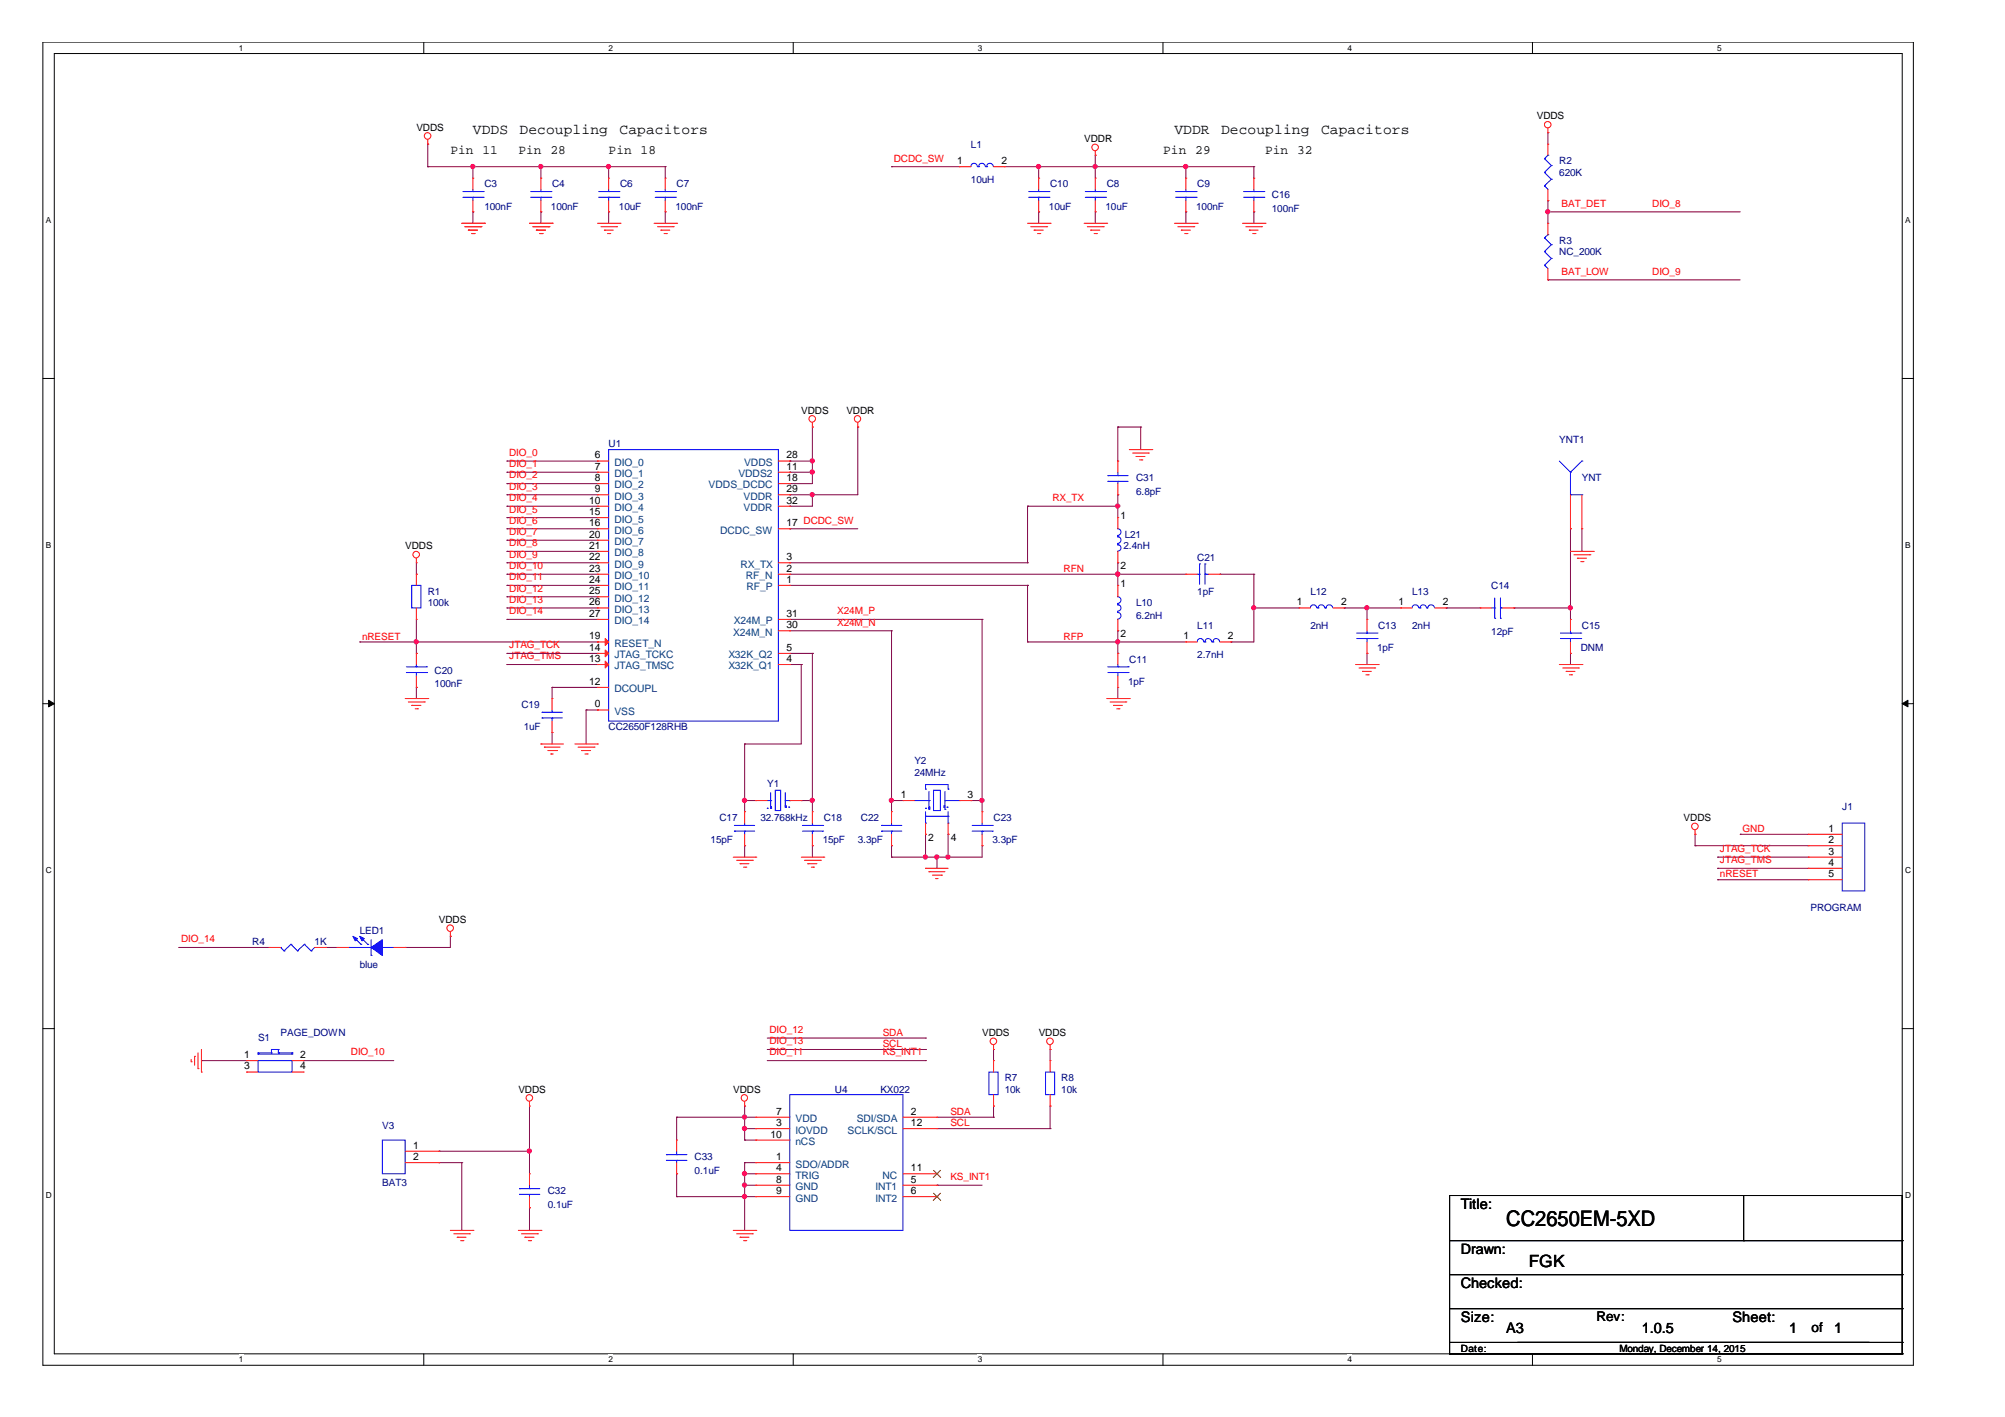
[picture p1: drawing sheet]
<svg xmlns="http://www.w3.org/2000/svg" width="297mm" height="210mm" viewBox="0 0 297 210" stroke-linecap="round" stroke-linejoin="round" font-family="sans-serif">
<path d="M6.3 6.2h277.2v196h-277.2zM8 7.9h273.8v192.6h-273.8z" fill="none" stroke="#000" stroke-width=".15"/>
<g fill="#fff">
<path d="M35.4 6.4h.6v1.4h-.6z"/>
<path d="M35.4 200.7h.6v1.4h-.6z"/>
</g>
<path d="M62.8 6.2v1.7M62.8 200.5v1.7" fill="none" stroke="#000" stroke-width=".15"/>
<g fill="#fff">
<path d="M90.1 6.4h.7v1.4h-.7z"/>
<path d="M90.1 200.7h.7v1.4h-.7z"/>
</g>
<path d="M117.5 6.2v1.7M117.5 200.5v1.7" fill="none" stroke="#000" stroke-width=".15"/>
<g fill="#fff">
<path d="M144.9 6.4h.6v1.4h-.6z"/>
<path d="M144.9 200.7h.6v1.4h-.6z"/>
</g>
<path d="M172.3 6.2v1.7M172.3 200.5v1.7" fill="none" stroke="#000" stroke-width=".15"/>
<g fill="#fff">
<path d="M199.6 6.4h.7v1.4h-.7z"/>
<path d="M199.6 200.7h.7v1.4h-.7z"/>
</g>
<path d="M227 6.2v1.7M227 200.5v1.7" fill="none" stroke="#000" stroke-width=".15"/>
<g fill="#fff">
<path d="M254.4 6.4h.6v1.4h-.6z"/>
<path d="M254.4 200.7h.6v1.4h-.6z"/>
<path d="M6.8 31.9h.7v1.4h-.7z"/>
<path d="M282.2 31.9h.8v1.4h-.8z"/>
<path d="M6.8 80.1h.7v1.4h-.7z"/>
<path d="M282.2 80.1h.8v1.4h-.8z"/>
</g>
<path d="M6.3 56.1h1.7M281.8 56.1h1.7" fill="none" stroke="#000" stroke-width=".15"/>
<g fill="#fff">
<path d="M6.8 128.2h.8v1.4h-.8z"/>
<path d="M282.2 128.2h.9v1.4h-.9z"/>
</g>
<path d="M6.3 104.2h1.7M281.8 104.2h1.7" fill="none" stroke="#000" stroke-width=".15"/>
<g fill="#000" stroke="#000" stroke-width=".15">
<path d="M7.2 103.7l.8 .5-.8 .5z" fill-rule="evenodd"/>
<path d="M281.8 104.2l.9-.5v1z" fill-rule="evenodd"/>
</g>
<g fill="#fff">
<path d="M6.8 176.4h.8v1.4h-.8z"/>
<path d="M282.2 176.4h.9v1.4h-.9z"/>
</g>
<g fill="none" stroke="#000" stroke-width=".15">
<path d="M6.3 152.4h1.7M281.8 152.4h1.7M214.8 177.1h67v21.8h-67zM258.3 177.1v6.7M214.8 183.8h67M214.8 188.8h67M214.8 193.9h67M214.8 198.9v1.6M224.8 198.9h52M258.3 183.8h.1M276.8 198.9h.1M281.8 183.8h.1"/>
<path d="M281.8 188.8h.1M281.8 193.9h.1M281.8 198.9h.1M281.8 198.9v1.6M214.8 200.5h.1M214.8 200.5h67M281.8 200.5h.1"/>
</g>
<g fill="none" stroke="#800040" stroke-width=".15">
<path d="M229.3 19.7h.1M229.3 19.7v1.7M63.4 21.4h.1M63.4 24.7h.1M63.4 24.7h35.2M63.4 21.4v3.3M70.1 31.4h.1M70.1 24.7h.1M70.1 24.7v1.7M70.1 31.4v1.7M80.1 31.4h.1M80.1 24.7h.1"/>
<path d="M80.1 24.7v1.7M80.1 31.4v1.7M90.2 31.4h.1M90.2 24.7h.1M90.2 24.7v1.7M90.2 31.4v1.7M98.6 31.4h.1M98.6 24.7h.1M98.6 24.7v1.7M98.6 31.4v1.7M132.1 24.7h.1M132.1 24.7h10.1"/>
<path d="M148.8 24.7h37M153.9 31.4h.1M153.9 24.7h.1M153.9 24.7v1.7M153.9 31.4v1.7M162.3 31.4h.1M162.3 24.7h.1M162.3 23h.1M162.3 23v3.4M162.3 31.4v1.7M175.7 24.7h.1M175.7 31.4h.1"/>
<path d="M175.7 24.7v1.7M175.7 31.4v1.7M185.8 31.4h.1M185.8 24.7h.1M185.8 24.7v1.7M185.8 31.4v1.7M229.3 31.4h.1M229.3 29.7h.1M229.3 29.7v3.4M229.3 31.4h28.5M229.3 41.5h.1M229.3 41.5h28.5"/>
<path d="M75.1 68.3h.1M75.1 69.9h.1M75.1 71.6h.1M75.1 73.3h.1M75.1 75h.1M75.1 76.7h.1M75.1 78.3h.1M75.1 71.6h13.4M75.1 68.3h13.4M75.1 69.9h13.4M75.1 73.3h13.4M75.1 75h13.4"/>
<path d="M75.1 76.7h13.4M75.1 78.3h13.4M117 71.6h.1M117 68.3h.1M117 69.9h.1M117 73.3h.1M117 75h.1M117 78.3h.1M117 68.3h3.4M117 69.9h3.4M117 78.3h10.1M120.4 63.3h.1"/>
<path d="M120.4 68.3h.1M120.4 69.9h.1M120.4 73.3h.1M120.4 63.3v8.3h-3.4M120.4 73.3v1.7h-3.4M127.1 63.3h.1M127.1 63.3v10h-10.1M152.2 75h.1M152.2 75h13.4M152.2 75v8.4M165.6 75h.1M165.6 63.3h.1"/>
<path d="M165.6 73.3h.1M165.6 63.3v5M165.6 73.3v3.4M165.6 63.3h3.4M169 63.3h.1M169 63.3v3.3M232.7 78.3h.1M232.7 78.3v13.5M234.4 78.3v3.4M53.3 95.1h.1M53.3 95.1h35.2M61.7 95.1h.1"/>
<path d="M61.7 85.1h.1M61.7 96.8h.1M61.7 83.4v1.7M61.7 91.8v5M75.1 98.4h.1M75.1 96.8h.1M75.1 80h.1M75.1 81.7h.1M75.1 83.4h.1M75.1 85.1h.1M75.1 86.7h.1M75.1 88.4h.1"/>
<path d="M75.1 90.1h.1M75.1 91.8h.1M75.1 91.8h13.4M75.1 85.1h13.4M75.1 90.1h13.4M75.1 98.4h13.4M75.1 96.8h13.4M75.1 80h13.4M75.1 81.7h13.4M75.1 83.4h13.4M75.1 86.7h13.4M75.1 88.4h13.4"/>
<path d="M88.5 95.1h.1M117 91.8h28.5M117 93.4h15.1M117 85.1h58.7M117 98.4h1.7M117 96.8h3.4M117 83.4h35.2M117 86.7h35.2M118.7 98.4h.1M118.7 98.4v11.8h-8.4M120.4 96.8h.1M120.4 96.8v23.4"/>
<path d="M132.1 93.4h.1M132.1 93.4v26.8M145.5 91.8h.1M145.5 91.8v28.4M152.2 86.7h.1M152.2 83.4h.1M152.2 95.1h.1M152.2 95.1h23.5M152.2 86.7v8.4M165.6 85.1h.1M165.6 83.4h.1M165.6 93.4h.1"/>
<path d="M165.6 95.1h.1M165.6 96.8h.1M165.6 83.4v3.3M165.6 93.4v3.4M180.7 85.1h.1M180.7 85.1h5.1M182.4 95.1h.1M185.8 90.1h.1M185.8 85.1h.1M185.8 90.1h6.6M185.8 85.1v10h-3.4M199.1 90.1h.1"/>
<path d="M199.1 90.1h8.4M202.5 90.1h.1M202.5 96.8h.1M202.5 90.1v1.7M202.5 96.8v1.6M214.2 90.1h.1M214.2 90.1h5.1M224.3 90.1h.1M224.3 90.1h8.4M232.7 90.1h.1M232.7 96.8h.1M232.7 96.8v1.6"/>
<path d="M234.4 81.7h.1M61.7 101.8h.1M61.7 101.8v1.7M81.8 108.5h.1M81.8 101.8h.1M81.8 101.8v1.7M81.8 108.5v1.7M81.8 101.8h6.7M86.8 105.2h.1M86.8 105.2v5M86.8 105.2h1.7M88.5 105.2h.1"/>
<path d="M110.3 118.6h.1M110.3 110.2h.1M110.3 118.6h1.7M110.3 110.2v10M118.7 118.6h.1M118.7 118.6h1.7M120.4 118.6h.1M132.1 118.6h.1M132.1 118.6h1.7M143.8 118.6h.1M143.8 118.6h1.7M145.5 118.6h.1"/>
<path d="M165.6 103.5h.1M165.6 101.8v1.7M66.7 138.7h.1M66.7 138.7v1.6h-6.7M110.3 125.3h.1M110.3 125.3v1.7M120.4 125.3h.1M120.4 125.3v1.7M132.1 127h.1M132.1 125.3h.1M132.1 125.3v1.7M137.1 123.6h.1"/>
<path d="M137.1 127h.1M137.1 123.6v3.4M138.8 127h.1M138.8 127v1.6M140.5 123.6h.1M140.5 127h.1M140.5 123.6v3.4M145.5 125.3h.1M145.5 125.3v1.7h-13.4M251.1 125.3h.1M251.1 123.6h.1M251.1 125.3h16.8"/>
<path d="M251.1 123.6v1.7M254.5 127h.1M254.5 128.6h.1M254.5 130.3h.1M254.5 127h13.4M254.5 128.6h13.4M254.5 130.3h13.4M257.8 123.6h.1M257.8 123.6h10.1M26.5 140.3h.1M26.5 140.3h13.4M29.8 157.1h.1"/>
<path d="M29.8 157.1h6.7M44.9 157.1h.1M44.9 157.1h13.4M48.3 140.3h.1M48.3 140.3h1.7M60 140.3h.1M113.7 157.1h23.4M113.7 153.8h23.4M113.7 155.5h23.4M137.1 153.8h.1M137.1 155.5h.1M137.1 157.1h.1"/>
<path d="M147.2 155.5h.1M147.2 155.5v1.6M155.6 155.5h.1M155.6 155.5v1.6M65 170.5h.1M65 172.2h.1M65 170.5h13.4M65 172.2h3.4M68.4 172.2h.1M68.4 172.2v10.1M78.4 170.5h.1M78.4 178.9h.1"/>
<path d="M78.4 163.8v10.1M78.4 178.9v3.4M100.2 173.9h.1M100.2 177.3h.1M100.2 165.5h.1M100.2 177.3h11.8M100.2 165.5h11.8M100.2 165.5v3.4M100.2 173.9v3.4M110.3 177.3h.1M110.3 173.9h.1M110.3 172.2h.1"/>
<path d="M110.3 175.6h.1M110.3 168.9h.1M110.3 167.2h.1M110.3 165.5h.1M110.3 163.8h.1M110.3 163.8v5.1M110.3 172.2v10.1M110.3 172.2h1.7M110.3 173.9h1.7M110.3 175.6h1.7M110.3 168.9h1.7M110.3 167.2h1.7"/>
<path d="M138.8 175.6h.1M138.8 175.6h6.7M138.8 167.2h16.8M138.8 165.5h8.4M147.2 165.5h.1M147.2 163.8h.1M147.2 163.8v1.7M155.6 167.2h.1M155.6 163.8h.1M155.6 163.8v3.4"/>
</g>
<g fill="#f0f" stroke="#f0f" stroke-width=".15">
<circle cx="175.7" cy="24.7" r=".32"/>
<circle cx="120.3" cy="69.9" r=".32"/>
<circle cx="120.3" cy="68.3" r=".32"/>
<circle cx="120.3" cy="73.3" r=".32"/>
<circle cx="165.6" cy="85" r=".32"/>
<circle cx="202.5" cy="90" r=".32"/>
<circle cx="120.3" cy="118.6" r=".32"/>
<circle cx="61.7" cy="95.1" r=".32"/>
<circle cx="165.6" cy="75" r=".32"/>
<circle cx="165.6" cy="95.1" r=".32"/>
<circle cx="185.7" cy="90" r=".32"/>
<circle cx="162.2" cy="24.7" r=".32"/>
<circle cx="80.1" cy="24.7" r=".32"/>
<circle cx="70" cy="24.7" r=".32"/>
<circle cx="90.1" cy="24.7" r=".32"/>
<circle cx="140.4" cy="126.9" r=".32"/>
<circle cx="137.1" cy="126.9" r=".32"/>
<circle cx="138.8" cy="126.9" r=".32"/>
<circle cx="132.1" cy="118.6" r=".32"/>
<circle cx="145.5" cy="118.6" r=".32"/>
<circle cx="110.3" cy="118.6" r=".32"/>
<circle cx="229.3" cy="31.4" r=".32"/>
<circle cx="232.6" cy="90" r=".32"/>
<circle cx="153.9" cy="24.7" r=".32"/>
<circle cx="78.4" cy="170.5" r=".32"/>
<circle cx="110.3" cy="177.2" r=".32"/>
<circle cx="110.3" cy="173.9" r=".32"/>
<circle cx="110.3" cy="175.5" r=".32"/>
<circle cx="110.3" cy="167.2" r=".32"/>
<circle cx="110.3" cy="165.5" r=".32"/>
</g>
<g fill="none" stroke="#f00" stroke-width=".15">
<path d="M229.3 19.7h.1M229.3 19v.7M63.4 21.4h.1M63.4 20.7v.7M68.4 33.1h3.4M68.9 33.6h2.3M69.4 34.1h.1M69.4 34.1h1.3M69.9 34.6h.3M70.1 26.4h.1M70.1 31.4h.1M70.1 26.4v1.6"/>
<path d="M70.1 29.7v1.7M70.2 34.6h.1M71.2 33.6h.1M71.8 33.1h.1M78.4 33.1h3.4M79 33.6h2.3M79.5 34.1h.1M79.5 34.1h1.3M80 34.6h.3M80.1 26.4h.1M80.1 31.4h.1M80.1 26.4v1.6"/>
<path d="M80.1 29.7v1.7M80.3 34.6h.1M81.3 33.6h.1M81.8 33.1h.1M88.5 33.1h3.4M89 33.6h2.4M89.5 34.1h.1M89.5 34.1h1.3M90 34.6h.3M90.2 26.4h.1M90.2 31.4h.1M90.2 26.4v1.6"/>
<path d="M90.2 29.7v1.7M90.3 34.6h.1M91.4 33.6h.1M91.9 33.1h.1M96.9 33.1h3.3M97.4 33.6h2.3M97.9 34.1h.1M97.9 34.1h1.3M98.4 34.6h.3M98.6 26.4h.1M98.6 31.4h.1M98.6 26.4v1.6"/>
<path d="M98.6 29.7v1.7M98.7 34.6h.1M99.7 33.6h.1M100.2 33.1h.1M142.2 24.7h.1M142.2 24.7h1.6M147.2 24.7h1.6M148.8 24.7h.1M152.2 33.1h3.4M152.7 33.6h2.4M153.2 34.1h.1M153.2 34.1h1.4"/>
<path d="M153.7 34.6h.4M153.9 26.4h.1M153.9 31.4h.1M153.9 26.4v1.6M153.9 29.7v1.7M154.1 34.6h.1M155.1 33.6h.1M155.6 33.1h.1M160.6 33.1h3.4M161.1 33.6h2.3M161.6 34.1h.1M161.6 34.1h1.3"/>
<path d="M162.1 34.6h.3M162.3 23h.1M162.3 26.4h.1M162.3 31.4h.1M162.3 22.4v.6M162.3 26.4v1.6M162.3 29.7v1.7M162.4 34.6h.1M163.4 33.6h.1M164 33.1h.1M174 33.1h3.4M174.5 33.6h2.4"/>
<path d="M175 34.1h.1M175 34.1h1.4M175.5 34.6h.4M175.7 26.4h.1M175.7 31.4h.1M175.7 26.4v1.6M175.7 29.7v1.7M175.9 34.6h.1M176.9 33.6h.1M177.4 33.1h.1M184.1 33.1h3.3M184.6 33.6h2.3"/>
<path d="M185.1 34.1h.1M185.1 34.1h1.3M185.6 34.6h.3M185.8 26.4h.1M185.8 31.4h.1M185.8 26.4v1.6M185.8 29.7v1.7M185.9 34.6h.1M186.9 33.6h.1M187.4 33.1h.1M229.3 33.1h.1M229.3 29.7h.1"/>
<path d="M229.3 21.4h.1M229.3 21.4v1.6M229.3 28v1.7M229.3 33.1v1.7M229.3 39.8v1.7M229.3 41.5h.1M88.5 68.3h.1M88.5 69.9h.1M88.5 71.6h.1M88.5 73.3h.1M88.5 75h.1M88.5 76.7h.1"/>
<path d="M88.5 78.3h.1M88.5 68.3h1.7M88.5 69.9h1.7M88.5 71.6h1.7M88.5 73.3h1.7M88.5 75h1.7M88.5 76.7h1.7M88.5 78.3h1.7M115.3 68.3h1.7M115.3 69.9h1.7M115.3 71.6h1.7M115.3 73.3h1.7"/>
<path d="M115.3 75h1.7M115.3 78.3h1.7M117 73.3h.1M117 75h.1M117 68.3h.1M117 69.9h.1M117 71.6h.1M117 78.3h.1M120.4 63.3h.1M120.4 62.6v.7M127.1 63.3h.1M127.1 62.6v.7"/>
<path d="M165.6 76.7h.1M165.6 73.3h.1M165.6 68.3h.1M165.6 68.3v1.6M165.6 71.6v1.7M165.6 76.7v1.6M167.3 66.6h3.3M167.8 67.1h2.3M168.3 67.6h.1M168.3 67.6h1.3M168.8 68.1h.4M169.2 68.1h.1"/>
<path d="M170.1 67.1h.1M170.6 66.6h.1M232.7 78.3h.1M232.7 73.3v5M234.4 78.3h.1M234.4 73.3v5M61.7 83.4h.1M61.7 96.8h.1M61.7 91.8h.1M61.7 85.1h.1M61.7 82.7v.7M61.7 85.1v1.6"/>
<path d="M61.7 90.1v1.7M61.7 96.8v1.6M88.5 80h.1M88.5 81.7h.1M88.5 83.4h.1M88.5 85.1h.1M88.5 86.7h.1M88.5 88.4h.1M88.5 90.1h.1M88.5 91.8h.1M88.5 95.1h.1M88.5 98.4h.1"/>
<path d="M88.5 96.8h.1M88.5 98.4h1.7M88.5 81.7h1.7M88.5 85.1h1.7M88.5 80h1.7M88.5 83.4h1.7M88.5 86.7h1.7M88.5 88.4h1.7M88.5 90.1h1.7M88.5 91.8h1.7M88.5 95.1h1.7M88.5 96.8h1.7"/>
<path d="M115.3 98.4h1.7M115.3 85.1h1.7M115.3 83.4h1.7M115.3 86.7h1.7M115.3 91.8h1.7M115.3 96.8h1.7M115.3 93.4h1.7M117 98.4h.1M117 96.8h.1M117 93.4h.1M117 91.8h.1M117 86.7h.1"/>
<path d="M117 85.1h.1M117 83.4h.1M165.6 83.4h.1M165.6 86.7h.1M165.6 93.4h.1M165.6 96.8h.1M165.6 81.7v1.7M165.6 86.7v1.7M165.6 91.8v1.6M165.6 96.8v1.6M175.7 85.1h.1M175.7 95.1h.1"/>
<path d="M175.7 85.1h1.7M175.7 95.1h1.7M179 85.1h1.7M180.7 85.1h.1M180.7 95.1h1.7M182.4 95.1h.1M192.4 90.1h.1M192.4 90.1h1.7M197.5 90.1h1.6M199.1 90.1h.1M200.8 98.4h3.4M201.3 98.9h2.4"/>
<path d="M201.8 99.5h.1M201.8 99.5h1.4M202.4 100h.3M202.5 91.8h.1M202.5 96.8h.1M202.5 91.8v1.6M202.5 95.1v1.7M202.7 100h.1M203.7 98.9h.1M204.2 98.4h.1M207.5 90.1h.1M207.5 90.1h1.7"/>
<path d="M212.6 90.1h1.6M214.2 90.1h.1M219.3 90.1h.1M219.3 90.1h1.6M222.6 90.1h1.7M224.3 90.1h.1M231 98.4h3.4M231.5 98.9h2.3M232 99.5h.1M232 99.5h1.3M232.5 100h.3M232.7 91.8h.1"/>
<path d="M232.7 96.8h.1M232.7 81.7h3.4M232.7 91.8v1.6M232.7 95.1v1.7M232.8 100h.1M233.2 82.2h2.3M233.7 82.7h.1M233.7 82.7h1.3M233.8 98.9h.1M234.2 83.2h.3M234.4 98.4h.1M234.5 83.2h.1"/>
<path d="M235.5 82.2h.1M236.1 81.7h.1M60 103.5h3.4M60.5 104h2.4M61 104.5h.1M61 104.5h1.4M61.5 105h.3M61.7 101.8h.1M61.7 100.1v1.7M61.8 105h.1M62.9 104h.1M63.4 103.5h.1"/>
<path d="M80.1 110.2h.1M80.1 110.2h3.4M80.6 110.7h.1M80.6 110.7h2.4M81.2 111.2h1.3M81.6 111.7h.1M81.6 111.7h.4M81.8 103.5h.1M81.8 108.5h.1M81.8 103.5v1.7M81.8 106.8v1.7M82.5 111.2h.1"/>
<path d="M85.2 110.2h3.3M85.6 110.7h2.4M86.1 111.2h.1M86.1 111.2h1.4M86.7 111.7h.3M87 111.7h.1M88 110.7h.1M88.5 110.2h.1M88.5 105.2h.1M88.5 101.8h.1M88.5 105.2h1.7M88.5 101.8h1.7"/>
<path d="M112 118.6h.1M112 118.6h1.7M117 118.6h1.7M118.7 118.6h.1M133.8 118.6h.1M133.8 118.6h1.7M142.2 118.6h1.6M143.8 118.6h.1M164 103.5h3.3M164.5 104h2.3M165 104.5h.1M165 104.5h1.3"/>
<path d="M165.4 105h.4M165.6 101.8h.1M165.6 100.1v1.7M165.8 105h.1M166.8 104h.1M167.3 103.5h.1M66.7 138.7h.1M66.7 138v.7M108.6 127h3.4M109.1 127.4h2.4M109.6 127.9h.1M109.6 127.9h1.4"/>
<path d="M110.2 128.5h.3M110.3 120.2h.1M110.3 125.3h.1M110.3 120.2v1.7M110.3 123.6v1.7M110.5 128.5h.1M111.5 127.4h.1M112 127h.1M118.7 127h3.3M119.2 127.4h2.3M119.7 127.9h.1M119.7 127.9h1.3"/>
<path d="M120.2 128.5h.3M120.4 120.2h.1M120.4 125.3h.1M120.4 120.2v1.7M120.4 123.6v1.7M120.5 128.5h.1M121.5 127.4h.1M122 127h.1M132.1 120.2h.1M132.1 125.3h.1M132.1 120.2v1.7M132.1 123.6v1.7"/>
<path d="M137.1 128.6h.1M137.1 123.6h.1M137.1 128.6h3.4M137.1 121.9v1.7M137.6 129.1h.1M137.6 129.1h2.4M138.1 129.6h1.4M138.6 130.1h.1M138.6 130.1h.4M139.5 129.6h.1M140.5 123.6h.1M140.5 121.9v1.7"/>
<path d="M145.5 120.2h.1M145.5 125.3h.1M145.5 120.2v1.7M145.5 123.6v1.7M251.1 123.6h.1M251.1 123v.6M267.9 123.6h.1M267.9 125.3h.1M267.9 127h.1M267.9 128.6h.1M267.9 130.3h.1M267.9 128.6h5"/>
<path d="M267.9 127h5M267.9 123.6h5M267.9 125.3h5M267.9 130.3h5M28.3 157.3h.1M28.3 156.9v.4M28.8 156.5h.1M28.8 156.5v1.3M29.3 158.3h.1M29.3 156v2.3M29.8 158.8h.1M29.8 155.5v3.3"/>
<path d="M36.5 157.1h.1M36.5 158.8h.1M36.5 157.1h1.7M36.5 158.8h1.7M39.9 140.3h.1M39.9 140.3h1.7M43.3 157.1h1.6M43.3 158.8h1.6M44.9 157.1h.1M44.9 158.8h.1M46.6 140.3h1.7M48.3 140.3h.1"/>
<path d="M50 140.3h.1M50 140.3h1.6M58.3 140.3h1.7M60 140.3h.1M147.2 155.5h.1M147.2 157.1h.1M147.2 154.8v.7M147.2 157.1v1.7M155.6 155.5h.1M155.6 157.1h.1M155.6 154.8v.7M155.6 157.1v1.7"/>
<path d="M60 172.2h5M60 170.5h5M65 170.5h.1M65 172.2h.1M78.4 163.8h.1M78.4 178.9h.1M78.4 173.9h.1M78.4 163.2v.6M78.4 173.9v1.7M78.4 177.3v1.6M100.2 173.9h.1M100.2 168.9h.1"/>
<path d="M100.2 168.9v1.6M100.2 172.2v1.7M110.3 163.8h.1M110.3 163.2v.6M112 172.2h.1M112 167.2h.1M112 173.9h.1M112 165.5h.1M112 175.6h.1M112 177.3h.1M112 168.9h.1M112 172.2h5"/>
<path d="M112 165.5h5M112 167.2h5M112 173.9h5M112 175.6h5M112 177.3h5M112 168.9h5M133.8 165.5h5M133.8 167.2h5M133.8 173.9h5M133.8 175.6h5M133.8 177.3h5M138.8 165.5h.1"/>
<path d="M138.8 175.6h.1M138.8 177.3h.1M138.8 173.9h.1M138.8 167.2h.1M147.2 163.8h.1M147.2 162.2v1.6M155.6 163.8h.1M155.6 162.2v1.6M66.7 182.3h3.4M67.2 182.8h2.4M67.7 183.3h.1M67.7 183.3h1.3"/>
<path d="M68.2 183.8h.4M68.6 183.8h.1M69.6 182.8h.1M70.1 182.3h.1M76.8 182.3h3.3M77.3 182.8h2.3M77.8 183.3h.1M77.8 183.3h1.3M78.3 183.8h.3M78.6 183.8h.1M79.6 182.8h.1M80.1 182.3h.1"/>
<path d="M108.6 182.3h3.4M109.1 182.8h2.4M109.6 183.3h.1M109.6 183.3h1.4M110.2 183.8h.3M110.5 183.8h.1M111.5 182.8h.1M112 182.3h.1"/>
<circle cx="229.3" cy="18.5" r=".48"/>
<circle cx="63.4" cy="20.1" r=".49"/>
<circle cx="162.2" cy="21.8" r=".49"/>
<circle cx="120.3" cy="62" r=".49"/>
<circle cx="127" cy="62" r=".48"/>
<circle cx="61.7" cy="82.2" r=".49"/>
<circle cx="66.7" cy="137.5" r=".49"/>
<circle cx="251.1" cy="122.4" r=".49"/>
<circle cx="147.2" cy="154.3" r=".49"/>
<circle cx="155.6" cy="154.3" r=".49"/>
<circle cx="78.4" cy="162.6" r=".49"/>
<circle cx="110.3" cy="162.6" r=".48"/>
</g>
<g fill="none" stroke="#00f" stroke-width=".15">
<path d="M68.6 29.2h3M68.6 28.4h3M70.1 28.4h.1M70.1 29.2h.1M70.1 28v.4M70.1 29.2v.5M71.6 29.2h.1M71.6 28.4h.1M78.6 29.2h3M78.6 28.4h3M80.1 28.4h.1M80.1 29.2h.1"/>
<path d="M80.1 28v.4M80.1 29.2v.5M81.6 29.2h.1M81.6 28.4h.1M88.7 29.2h3M88.7 28.4h3M90.2 28.4h.1M90.2 29.2h.1M90.2 28v.4M90.2 29.2v.5M91.7 29.2h.1M91.7 28.4h.1"/>
<path d="M97.1 29.2h3M97.1 28.4h3M98.6 28.4h.1M98.6 29.2h.1M98.6 28v.4M98.6 29.2v.5M100.1 29.2h.1M100.1 28.4h.1M143.8 24.7a.47 .47 0 0 1 .5-.5 .47 .47 0 0 1 .5 .5M144.8 24.7h.2M145 24.7a.49 .49 0 0 1 .5-.5 .49 .49 0 0 1 .5 .5M145 24.7h.1"/>
<path d="M146 24.7h.2M146.2 24.7a.49 .49 0 0 1 .5-.5 .49 .49 0 0 1 .5 .5M146.2 24.7h.1M152.4 29.2h3M152.4 28.4h3M153.9 28.4h.1M153.9 29.2h.1M153.9 28v.4M153.9 29.2v.5M155.4 29.2h.1M155.4 28.4h.1M160.8 29.2h3"/>
<path d="M160.8 28.4h3M162.3 28.4h.1M162.3 29.2h.1M162.3 28v.4M162.3 29.2v.5M163.8 29.2h.1M163.8 28.4h.1M174.2 29.2h3M174.2 28.4h3M175.7 28.4h.1M175.7 29.2h.1M175.7 28v.4"/>
<path d="M175.7 29.2v.5M177.2 29.2h.1M177.2 28.4h.1M184.2 29.2h3M184.2 28.4h3M185.8 28.4h.1M185.8 29.2h.1M185.8 28v.4M185.8 29.2v.5M187.2 29.2h.1M187.2 28.4h.1M228.8 39.3h.1"/>
<path d="M228.8 37.3h.1M228.8 35.2h.1M228.8 27.5h.1M228.8 25.5h.1M228.8 23.5h.1M228.8 39.3l.5 .5M228.8 37.3l1 1M228.8 35.2l1 1.1M228.8 27.5l.5 .5M228.8 25.5l1 1.1M228.8 23.5l1 1M229.3 34.8h.1"/>
<path d="M229.3 23h.1M229.3 34.8l-.5 .4M229.3 23l-.5 .5M229.8 38.3h.1M229.8 36.3h.1M229.8 26.6h.1M229.8 24.5h.1M229.8 38.3l-1 1M229.8 36.3l-1 1M229.8 26.6l-1 .9M229.8 24.5l-1 1M90.2 66.6h25.1v40.2h-25.1z"/>
<path d="M164.1 70.5h.1M164.1 71.3h.1M164.1 70.5h3M164.1 71.3h3M165.6 79.5a.49 .49 0 0 1 .5 .5 .49 .49 0 0 1-.5 .5M165.6 78.3a.49 .49 0 0 1 .5 .5 .49 .49 0 0 1-.5 .5M165.6 79.5h.1M165.6 71.3h.1M165.6 70.5h.1M165.6 69.9v.6M165.6 71.3v.3M165.6 79.3v.2"/>
<path d="M231 68.3l1.7 1.6M232.7 69.9h.1M232.7 73.3h.1M232.7 69.9v3.4M232.7 73.3h1.7M234.4 68.3h.1M234.4 73.3h.1M234.4 68.3l-1.7 1.6M60.2 99.6h3M60.2 98.8h3M61 86.7h1.4v3.4h-1.4zM61.7 98.8h.1"/>
<path d="M61.7 99.6h.1M61.7 98.4v.4M61.7 99.6v.5M63.2 99.6h.1M63.2 98.8h.1M164.1 99.6h3M164.1 98.8h3M165.6 80.7a.47 .47 0 0 1 .5 .5 .47 .47 0 0 1-.5 .4M165.6 90.7a.49 .49 0 0 1 .5 .5 .49 .49 0 0 1-.5 .5M165.6 89.6a.47 .47 0 0 1 .5 .5 .47 .47 0 0 1-.5 .4M165.6 88.4a.49 .49 0 0 1 .5 .5 .49 .49 0 0 1-.5 .5M165.6 80.7h.1"/>
<path d="M165.6 89.6h.1M165.6 90.7h.1M165.6 98.8h.1M165.6 99.6h.1M165.6 80.5v.2M165.6 89.4v.2M165.6 90.6v.1M165.6 98.4v.4M165.6 99.6v.5M167.1 99.6h.1M167.1 98.8h.1M177.4 95.1a.47 .47 0 0 1 .4-.5 .47 .47 0 0 1 .5 .5"/>
<path d="M177.4 85.1h.3M177.7 85.1h.1M177.7 83.5h.1M177.7 83.5v3M178.4 95.1h.1M178.5 83.5h.1M178.5 85.1h.1M178.5 95.1a.49 .49 0 0 1 .5-.5 .49 .49 0 0 1 .5 .5M178.5 95.1h.1M178.5 85.1h.5M178.5 83.5v3M179.5 95.1h.2"/>
<path d="M179.7 95.1a.49 .49 0 0 1 .5-.5 .49 .49 0 0 1 .5 .5M179.7 95.1h.1M194.1 90a.47 .47 0 0 1 .5-.4 .47 .47 0 0 1 .5 .4M195.1 90.1h.2M195.3 90a.49 .49 0 0 1 .5-.4 .49 .49 0 0 1 .5 .4M195.3 90.1h.1M196.3 90.1h.1M196.3 90.1h.2M196.5 90a.49 .49 0 0 1 .5-.4 .49 .49 0 0 1 .4 .4M201 94.6h3M201 93.8h3M202.5 93.8h.1"/>
<path d="M202.5 94.6h.1M202.5 93.4v.4M202.5 94.6v.5M204 94.6h.1M204 93.8h.1M209.2 90a.49 .49 0 0 1 .5-.4 .49 .49 0 0 1 .5 .4M210.2 90.1h.2M210.4 90a.47 .47 0 0 1 .5-.4 .47 .47 0 0 1 .4 .4M210.4 90.1h.1M211.4 90.1h.1M211.5 90a.49 .49 0 0 1 .5-.4 .49 .49 0 0 1 .5 .4M220.9 90.1h.5"/>
<path d="M221.4 91.6h.1M221.4 90.1h.1M221.4 88.6v3M222.3 90.1h.1M222.3 91.6h.1M222.3 90.1h.3M222.3 88.6v3M231.2 94.6h3M231.2 93.8h3M232.7 93.8h.1M232.7 94.6h.1M232.7 93.4v.4"/>
<path d="M232.7 94.6v.5M234.2 94.6h.1M234.2 93.8h.1M80.3 106.4h.1M80.3 105.5h.1M80.3 106.4h3M80.3 105.5h3M81.8 105.5h.1M81.8 106.4h.1M81.8 105.2v.3M81.8 106.4v.4M113.7 119.7h.1"/>
<path d="M113.7 118.6h.5M114.2 118.6h.1M114.2 119.6h.1M114.2 119.7h.1M114.2 117.4v2.3M114.9 117.1h.8v3h-.8zM116.3 119.6h.1M116.3 119.4h.1M116.3 118.6h.7M116.3 117.4v2.2M116.8 119.6h.1M117 118.6h.1"/>
<path d="M135.5 118.6h2.1M137.1 116.2h.1M137.1 116.9h.1M137.1 119.7h.1M137.1 116.2h3.4v.7M137.1 116.2v.7M137.6 118.6h.1M137.6 119.7h.1M137.6 119.6h.1M137.6 119.9h.1M137.6 117.2v2.7M138.3 117.1h1v3h-1z"/>
<path d="M139.8 119.6h.1M139.8 119.4h.1M140 119.9h.1M140 118.6h2.2M140 117.2v2.7M140.3 119.6h.1M140.5 116.9h.1M142.2 118.6h.1M43.1 139.9h.1M43.1 139.9l1 1M43.1 139.9l-1 1M45.1 139.9h.1"/>
<path d="M45.1 139.9l1 1M45.1 139.9l-1 1M52.5 138.9l1 1M53.5 139.9h.1M53.5 138.9l1 1M54.5 139.9h.1M55 139.2v2.3M108.8 123.1h.1M108.8 122.3h.1M108.8 123.1h3M108.8 122.3h3M110.3 122.3h.1"/>
<path d="M110.3 123.1h.1M110.3 121.9v.4M110.3 123.1v.5M118.9 123.1h3M118.9 122.3h3M120.4 122.3h.1M120.4 123.1h.1M120.4 121.9v.4M120.4 123.1v.5M121.9 123.1h.1M121.9 122.3h.1M130.6 123.1h.1"/>
<path d="M130.6 122.3h.1M130.6 123.1h3M130.6 122.3h3M132.1 122.3h.1M132.1 123.1h.1M132.1 121.9v.4M132.1 123.1v.5M137.1 121.9h.1M137.1 120.9h.1M137.1 120.9h3.4M137.1 120.2v1.7M140.5 120.9h.1"/>
<path d="M140.5 121.9h.1M140.5 120.2v1.7M144 123.1h3M144 122.3h3M145.5 122.3h.1M145.5 123.1h.1M145.5 121.9v.4M145.5 123.1v.5M147 123.1h.1M147 122.3h.1M272.9 121.9h3.4v10.1h-3.4zM38.2 157.1h5.1v1.7h-5.1z"/>
<path d="M38.2 156h.1M38.2 156.1h.1M38.2 156.1h5.1M38.2 156h2M38.2 156v.1M40.2 155.5h.1M40.2 156h.1M40.2 155.5h1M40.2 155.5v.5M41.2 156h.1M41.2 155.5h.1M41.2 156h2.1"/>
<path d="M41.2 155.5v.5M41.6 140.3h.1M41.6 140.3l.5 .6M42.1 140.9h.1M43.3 156.1h.1M43.3 156h.1M43.3 156v.1M44.1 140.9h.1M46.1 140.9h.1M46.6 140.3l-.5 .6M51.6 140.3h.1M51.6 140.3h3.4"/>
<path d="M55 141.5h.1M56.6 140.3h.1M56.6 140.3h1.7M146.5 158.8h1.4v3.4h-1.4zM154.9 158.8h1.4v3.4h-1.4zM56.6 168.9h3.4v5h-3.4zM77 176.1h.1M77 176.9h.1M77 176.1h3M77 176.9h3M78.4 176.9h.1M78.4 176.1h.1"/>
<path d="M78.4 175.6v.5M78.4 176.9v.4M98.7 171h.1M98.7 171.9h.1M98.7 171h3.1M98.7 171.9h3.1M100.2 171.9h.1M100.2 171h.1M100.2 170.5v.5M100.2 171.9v.3M117 162.2h16.8v20.1h-16.8z"/>
</g>
<path d="M138.3 176.8l1.1 1M138.3 173.4l1.1 1M139.3 176.8l-1 1M139.3 173.4l-1 1" fill="none" stroke="#804000" stroke-width=".15"/>
<g fill="#f00" stroke="#f00" stroke-width=".15">
<path d="M89.7 94.6l.5 .5-.5 .5z" fill-rule="evenodd"/>
<path d="M89.7 97.9l.5 .5-.5 .5z" fill-rule="evenodd"/>
<path d="M89.7 96.3l.5 .5-.5 .5z" fill-rule="evenodd"/>
</g>
<g fill="#00f" stroke="#00f" stroke-width=".15">
<path d="M55 140.3l1.6-1.1v2.3z" fill-rule="evenodd"/>
<path d="M52.3 138.7l.7 .3-.4 .4z" fill-rule="evenodd"/>
<path d="M53.3 138.7l.7 .3-.4 .4z" fill-rule="evenodd"/>
</g>
<text font-size="3.2" x="223.1" y="181.6">CC2650EM-5XD</text>
<text font-size="2.5" x="226.5" y="187.7">FGK</text>
<g font-size="2.2">
<text x="70.1" y="19.8">VDDS</text>
<text x="77" y="19.8">Decoupling</text>
<text x="91.8" y="19.8">Capacitors</text>
<text x="174" y="19.8">VDDR</text>
<text x="180.9" y="19.8">Decoupling</text>
<text x="195.7" y="19.8">Capacitors</text>
<text x="216.4" y="179.1">Title:</text>
<text x="216.4" y="190.8">Checked:</text>
<text x="216.4" y="195.8">Size:</text>
<text x="223.1" y="197.5">A3</text>
<text x="243.2" y="197.5">1.0.5</text>
<text x="256.7" y="195.8">Sheet:</text>
<text x="265" y="197.5">1</text>
<text x="271.7" y="197.5">1</text>
</g>
<text font-size="2.1" x="216.4" y="185.7">Drawn:</text>
<g font-size="2">
<text x="236.5" y="195.7">Rev:</text>
<text x="268.4" y="197.3">of</text>
</g>
<g font-size="1.9">
<text x="66.7" y="22.8">Pin 11</text>
<text x="76.8" y="22.8">Pin 28</text>
<text x="90.2" y="22.8">Pin 18</text>
<text x="172.3" y="22.8">Pin 29</text>
<text x="187.4" y="22.8">Pin 32</text>
</g>
<g font-size="1.5">
<text x="227.7" y="17.7">VDDS</text>
<text x="61.7" y="19.4">VDDS</text>
<text x="160.6" y="21">VDDR</text>
<text x="141.8" y="24.3">1</text>
<text x="148.4" y="24.3">2</text>
<text x="118.7" y="61.3">VDDS</text>
<text x="125.4" y="61.3">VDDR</text>
<text x="88.1" y="67.9">6</text>
<text x="88.1" y="69.6">7</text>
<text x="88.1" y="71.3">8</text>
<text x="116.5" y="69.6">11</text>
<text x="116.5" y="71.3">18</text>
<text x="116.5" y="67.9">28</text>
<text x="87.3" y="74.6">10</text>
<text x="87.3" y="76.3">15</text>
<text x="87.3" y="77.9">16</text>
<text x="88.1" y="72.9">9</text>
<text x="116.5" y="72.9">29</text>
<text x="116.5" y="74.6">32</text>
<text x="116.5" y="77.9">17</text>
<text x="166" y="76.8">1</text>
<text x="60" y="81.4">VDDS</text>
<text x="87.3" y="79.6">20</text>
<text x="87.3" y="81.3">21</text>
<text x="87.3" y="83">22</text>
<text x="116.5" y="83">3</text>
<text x="87.3" y="84.7">23</text>
<text x="87.3" y="86.3">24</text>
<text x="87.3" y="88">25</text>
<text x="87.3" y="89.7">26</text>
<text x="116.5" y="86.3">1</text>
<text x="116.5" y="84.7">2</text>
<text x="166" y="84.3">2</text>
<text x="166" y="86.9">1</text>
<text x="192.1" y="89.7">1</text>
<text x="198.7" y="89.7">2</text>
<text x="207.2" y="89.7">1</text>
<text x="213.7" y="89.7">2</text>
<text x="87.3" y="91.4">27</text>
<text x="87.3" y="94.7">19</text>
<text x="116.5" y="91.4">31</text>
<text x="116.5" y="93.1">30</text>
<text x="166" y="94.3">2</text>
<text x="175.3" y="94.7">1</text>
<text x="181.9" y="94.7">2</text>
<text x="87.3" y="101.4">12</text>
<text x="87.3" y="98.1">13</text>
<text x="87.3" y="96.4">14</text>
<text x="116.5" y="98.1">4</text>
<text x="116.5" y="96.4">5</text>
<text x="88.1" y="104.8">0</text>
<text x="133.4" y="118.2">1</text>
<text x="143.3" y="118.2">3</text>
<text x="137.5" y="124.5">2</text>
<text x="140.8" y="124.5">4</text>
<text x="249.4" y="121.6">VDDS</text>
<text x="270.9" y="123.2">1</text>
<text x="270.9" y="124.9">2</text>
<text x="270.9" y="126.6">3</text>
<text x="270.9" y="128.2">4</text>
<text x="270.9" y="129.9">5</text>
<text x="65" y="136.7">VDDS</text>
<text x="145.5" y="153.5">VDDS</text>
<text x="153.9" y="153.5">VDDS</text>
<text x="36.2" y="156.7">1</text>
<text x="36.2" y="158.4">3</text>
<text x="44.4" y="156.7">2</text>
<text x="44.4" y="158.4">4</text>
<text x="76.8" y="161.9">VDDS</text>
<text x="108.6" y="161.9">VDDS</text>
<text x="115" y="166.8">3</text>
<text x="115" y="165.1">7</text>
<text x="135" y="165.1">2</text>
<text x="135" y="166.8">12</text>
<text x="61.2" y="170.2">1</text>
<text x="61.2" y="171.8">2</text>
<text x="114.1" y="168.5">10</text>
<text x="115" y="171.8">1</text>
<text x="115" y="173.5">4</text>
<text x="135" y="173.5">11</text>
<text x="115" y="175.2">8</text>
<text x="115" y="176.9">9</text>
<text x="135" y="175.2">5</text>
<text x="135" y="176.9">6</text>
<text x="216.4" y="200.2">Date:</text>
<text x="239.9" y="200.2">Monday, December 14, 2015</text>
</g>
<g font-size="1.5" fill="#f00">
<text x="132.4" y="23.9">DCDC_SW</text>
<text x="231.4" y="30.6">BAT_DET</text>
<text x="244.8" y="30.6">DIO_8</text>
<text x="231.4" y="40.7">BAT_LOW</text>
<text x="244.8" y="40.7">DIO_9</text>
<text x="75.4" y="67.5">DIO_0</text>
<text x="75.4" y="69.2">DIO_1</text>
<text x="75.4" y="70.9">DIO_2</text>
<text x="75.4" y="72.5">DIO_3</text>
<text x="75.4" y="74.2">DIO_4</text>
<text x="75.4" y="75.9">DIO_5</text>
<text x="75.4" y="77.6">DIO_6</text>
<text x="119" y="77.6">DCDC_SW</text>
<text x="155.9" y="74.2">RX_TX</text>
<text x="75.4" y="79.3">DIO_7</text>
<text x="75.4" y="80.9">DIO_8</text>
<text x="75.4" y="82.6">DIO_9</text>
<text x="75.4" y="84.3">DIO_10</text>
<text x="75.4" y="86">DIO_11</text>
<text x="75.4" y="87.6">DIO_12</text>
<text x="75.4" y="89.3">DIO_13</text>
<text x="157.6" y="84.7">RFN</text>
<text x="53.6" y="94.8">nRESET</text>
<text x="75.4" y="91">DIO_14</text>
<text x="124" y="91">X24M_P</text>
<text x="124" y="92.7">X24M_N</text>
<text x="157.6" y="94.8">RFP</text>
<text x="75.4" y="97.7">JTAG_TMS</text>
<text x="75.4" y="96">JTAG_TCK</text>
<text x="258.1" y="123.2">GND</text>
<text x="254.8" y="126.2">JTAG_TCK</text>
<text x="254.8" y="127.9">JTAG_TMS</text>
<text x="254.8" y="130">nRESET</text>
<text x="26.8" y="139.6">DIO_14</text>
<text x="114" y="153">DIO_12</text>
<text x="114" y="154.7">DIO_13</text>
<text x="130.8" y="153.4">SDA</text>
<text x="130.8" y="155.1">SCL</text>
<text x="52" y="156.4">DIO_10</text>
<text x="114" y="156.4">DIO_11</text>
<text x="130.8" y="156.4">KS_INT1</text>
<text x="140.8" y="166.8">SCL</text>
<text x="140.8" y="165.2">SDA</text>
<text x="140.8" y="174.8">KS_INT1</text>
</g>
<g font-size="1.5" fill="#000080">
<text x="143.8" y="21.9">L1</text>
<text x="71.8" y="27.7">C3</text>
<text x="81.8" y="27.7">C4</text>
<text x="91.9" y="27.7">C6</text>
<text x="100.2" y="27.7">C7</text>
<text x="143.8" y="27.1">10uH</text>
<text x="155.6" y="27.7">C10</text>
<text x="164" y="27.7">C8</text>
<text x="177.4" y="27.7">C9</text>
<text x="188.4" y="29.4">C16</text>
<text x="231" y="24.4">R2</text>
<text x="231" y="26">620K</text>
<text x="71.8" y="31.1">100nF</text>
<text x="81.6" y="31.1">100nF</text>
<text x="91.7" y="31.1">10uF</text>
<text x="100.1" y="31.1">100nF</text>
<text x="155.4" y="31.1">10uF</text>
<text x="163.8" y="31.1">10uF</text>
<text x="177.2" y="31.1">100nF</text>
<text x="188.4" y="31.4">100nF</text>
<text x="231" y="36.1">R3</text>
<text x="231" y="37.8">NC_200K</text>
<text x="231" y="65.6">YNT1</text>
<text x="90.2" y="66.3">U1</text>
<text x="168.3" y="71.3">C31</text>
<text x="234.4" y="71.3">YNT</text>
<text x="168.3" y="73.3">6.8pF</text>
<text x="166.5" y="81.4">2.4nH</text>
<text x="166.6" y="79.7">L21</text>
<text x="177.4" y="83">C21</text>
<text x="63.4" y="88.1">R1</text>
<text x="63.4" y="89.8">100k</text>
<text x="168.3" y="89.8">L10</text>
<text x="177.4" y="88.1">1pF</text>
<text x="194.1" y="88.1">L12</text>
<text x="209.2" y="88.1">L13</text>
<text x="220.9" y="87.2">C14</text>
<text x="168.3" y="91.8">6.2nH</text>
<text x="177.4" y="93.1">L11</text>
<text x="194.1" y="93.1">2nH</text>
<text x="204.2" y="93.1">C13</text>
<text x="209.2" y="93.1">2nH</text>
<text x="220.9" y="94.1">12pF</text>
<text x="234.4" y="93.1">C15</text>
<text x="64.4" y="99.8">C20</text>
<text x="64.4" y="101.8">100nF</text>
<text x="167.1" y="101.5">1pF</text>
<text x="167.3" y="98.1">C11</text>
<text x="177.4" y="97.5">2.7nH</text>
<text x="204" y="96.4">1pF</text>
<text x="234.2" y="96.4">DNM</text>
<text x="77.3" y="104.8">C19</text>
<text x="77.6" y="108.2">1uF</text>
<text x="90.2" y="108.2">CC2650F128RHB</text>
<text x="135.5" y="113.2">Y2</text>
<text x="113.7" y="116.6">Y1</text>
<text x="135.5" y="114.9">24MHz</text>
<text x="272.9" y="119.9">J1</text>
<text x="105.3" y="124.9">15pF</text>
<text x="106.6" y="121.6">C17</text>
<text x="112.6" y="121.6">32.768kHz</text>
<text x="121.9" y="124.9">15pF</text>
<text x="122" y="121.6">C18</text>
<text x="127.1" y="124.9">3.3pF</text>
<text x="127.6" y="121.6">C22</text>
<text x="147" y="124.9">3.3pF</text>
<text x="147.2" y="121.6">C23</text>
<text x="268.2" y="135">PROGRAM</text>
<text x="37.4" y="140.1">R4</text>
<text x="46.6" y="140.1">1K</text>
<text x="53.3" y="138.4">LED1</text>
<text x="53.3" y="143.4">blue</text>
<text x="38.2" y="154.3">S1</text>
<text x="41.6" y="153.5">PAGE_DOWN</text>
<text x="123.7" y="161.9">U4</text>
<text x="130.4" y="161.9">KX022</text>
<text x="148.8" y="160.2">R7</text>
<text x="148.8" y="161.9">10k</text>
<text x="157.2" y="160.2">R8</text>
<text x="157.2" y="161.9">10k</text>
<text x="56.6" y="167.2">V3</text>
<text x="102.9" y="171.9">C33</text>
<text x="102.9" y="173.9">0.1uF</text>
<text x="56.6" y="175.7">BAT3</text>
<text x="81.2" y="176.9">C32</text>
<text x="81.2" y="179">0.1uF</text>
</g>
<g font-size="1.5" fill="#004080">
<text x="91" y="69">DIO_0</text>
<text x="91" y="70.7">DIO_1</text>
<text x="109.4" y="70.7">VDDS2</text>
<text x="110.2" y="69">VDDS</text>
<text x="91" y="72.4">DIO_2</text>
<text x="91" y="74">DIO_3</text>
<text x="91" y="75.7">DIO_4</text>
<text x="91" y="77.4">DIO_5</text>
<text x="105" y="72.4">VDDS_DCDC</text>
<text x="110.2" y="74">VDDR</text>
<text x="110.2" y="75.7">VDDR</text>
<text x="91" y="79.1">DIO_6</text>
<text x="91" y="80.7">DIO_7</text>
<text x="91" y="82.4">DIO_8</text>
<text x="106.7" y="79.1">DCDC_SW</text>
<text x="91" y="84.1">DIO_9</text>
<text x="91" y="85.8">DIO_10</text>
<text x="91" y="87.4">DIO_11</text>
<text x="91" y="89.1">DIO_12</text>
<text x="109.7" y="84.1">RX_TX</text>
<text x="110.5" y="85.8">RF_N</text>
<text x="110.6" y="87.4">RF_P</text>
<text x="91" y="90.8">DIO_13</text>
<text x="91" y="92.5">DIO_14</text>
<text x="91" y="95.8">RESET_N</text>
<text x="108.6" y="94.2">X24M_N</text>
<text x="108.7" y="92.5">X24M_P</text>
<text x="91" y="99.2">JTAG_TMSC</text>
<text x="91" y="97.5">JTAG_TCKC</text>
<text x="107.9" y="99.2">X32K_Q1</text>
<text x="107.9" y="97.5">X32K_Q2</text>
<text x="91" y="105.9">VSS</text>
<text x="91" y="102.5">DCOUPL</text>
<text x="117.9" y="167.9">IOVDD</text>
<text x="117.9" y="166.2">VDD</text>
<text x="125.6" y="167.9">SCLK/SCL</text>
<text x="126.9" y="166.2">SDI/SDA</text>
<text x="117.9" y="172.9">SDO/ADDR</text>
<text x="117.9" y="169.6">nCS</text>
<text x="117.9" y="174.6">TRIG</text>
<text x="117.9" y="176.3">GND</text>
<text x="117.9" y="178">GND</text>
<text x="129.7" y="176.3">INT1</text>
<text x="129.7" y="178">INT2</text>
<text x="130.7" y="174.6">NC</text>
</g>
<g font-size="1.2">
<text x="35.4" y="7.5">1</text>
<text x="90.1" y="7.5">2</text>
<text x="144.9" y="7.5">3</text>
<text x="199.6" y="7.5">4</text>
<text x="254.4" y="7.5">5</text>
<text x="6.8" y="33.1">A</text>
<text x="282.2" y="33.1">A</text>
<text x="6.8" y="81.2">B</text>
<text x="282.2" y="81.2">B</text>
<text x="6.8" y="129.4">C</text>
<text x="282.2" y="129.4">C</text>
<text x="6.8" y="177.5">D</text>
<text x="282.2" y="177.5">D</text>
<text x="35.4" y="201.8">1</text>
<text x="90.1" y="201.8">2</text>
<text x="144.9" y="201.8">3</text>
<text x="199.6" y="201.8">4</text>
<text x="254.4" y="201.8">5</text>
</g>
</svg>
